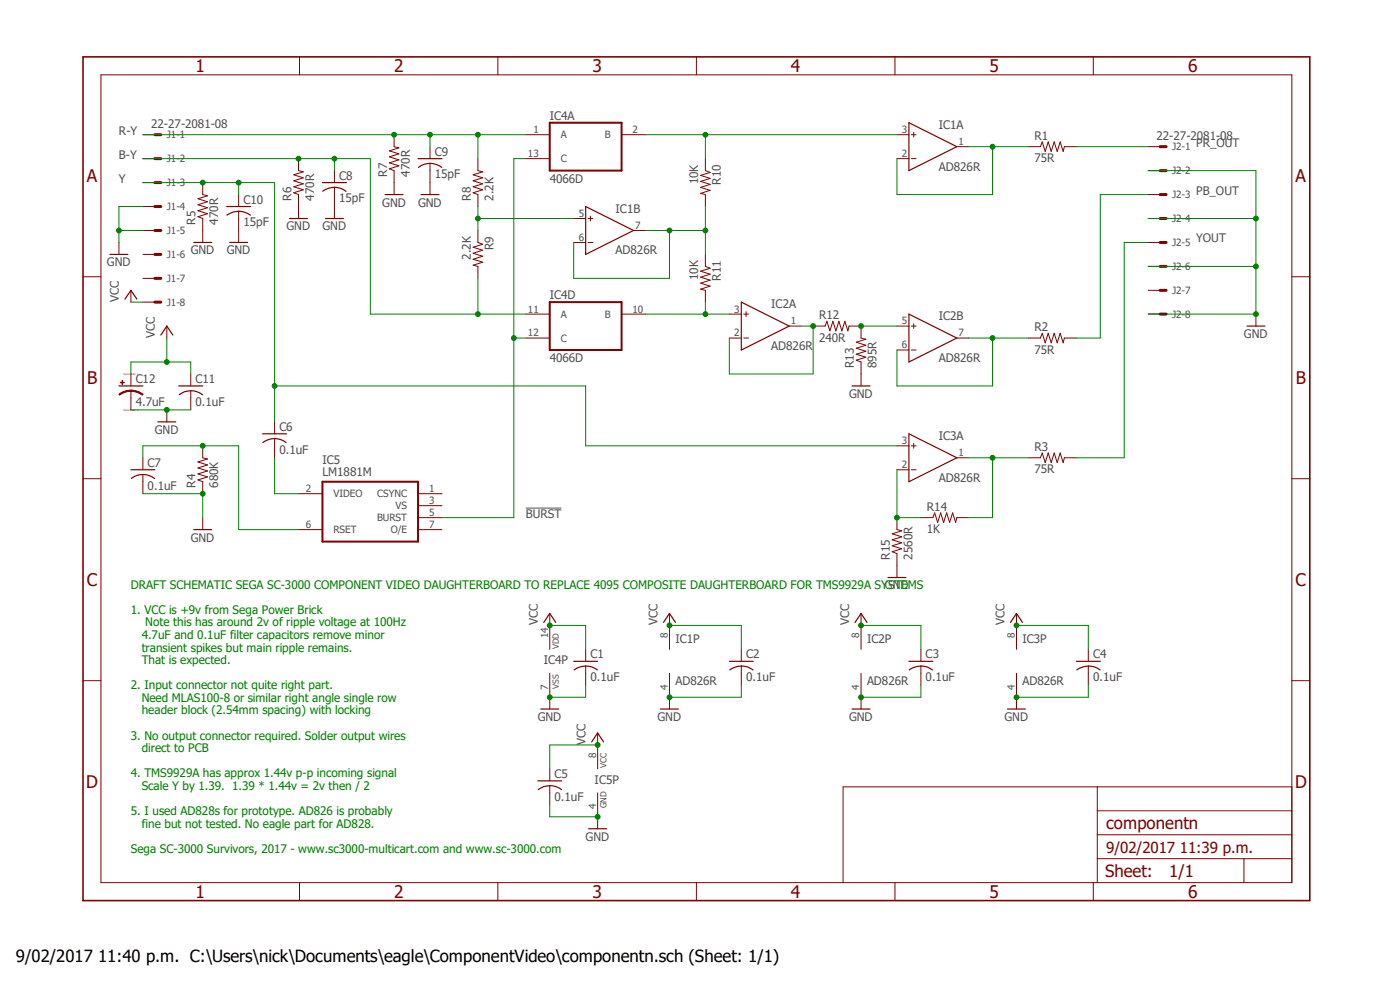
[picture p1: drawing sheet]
<svg xmlns="http://www.w3.org/2000/svg" width="297mm" height="210mm" viewBox="0 0 297 210" stroke-linecap="round" stroke-linejoin="round" font-family="sans-serif">
<path d="M17.1 11.7l261.2 179.9M278.3 11.7l-261.2 179.9" fill="none" stroke="#fff" stroke-width=".21"/>
<path d="M111.5 107.8h7.6" fill="none" stroke="#505050" stroke-width=".21"/>
<g fill="none" stroke="#800000" stroke-width=".21">
<path d="M21.4 15.9h252.7v171.3h-252.7zM63.5 12.1v3.8M105.6 12.1v3.8M147.7 12.1v3.8M189.9 12.1v3.8M231.9 12.1v3.8M30.3 28.6h2.6M30.3 33.7h2.6M30.3 38.7h2.6M43 38.7v2.6l1 .2-2 .7 2 .6-2 .6 2 .7-2 .6 2 .6-2 .7 1 .4v5M63.3 33.7v2.5l1 .2-2 .7 2 .6-2 .7 2 .6-2 .6 2 .7-2 .6 1 .4v5.1M71 36.2v2.5"/>
<path d="M71 39.8v6.6M83.6 28.6v2.5l1 .3-2 .6 2 .6-2 .7 2 .6-2 .6 2 .7-2 .6 1 .4v5.1M91.2 31.1v2.6M91.2 34.7v6.6M101.4 33.7v2.5l1 .2-2 .7 2 .6-2 .7 2 .6-2 .6 2 .7-2 .6 1 .4v2.5M111.5 28.6h5.1M111.5 33.7h5.1M131.9 28.6h5M149.6 33.7v2.5l1.1 .4-2.1 .6 2.1 .6-2.1 .7 2.1 .6-2.1 .7 2.1 .6-2.1 .6 1 .3v2.5M190.3 28.6h2.5M190.3 33.7h2.5M193.3 28.6h1.1"/>
<path d="M193.3 33.7h1.1M193.8 28.1v1M203 31.1h2.5M218.2 31.1h2.5l.4-1 .6 2 .7-2 .6 2 .6-2 .7 2 .6-2 .7 2 .2-1h2.5M243.6 31.1h2.5M243.6 36.2h2.5M17.6 58.7h3.8M25.2 51.4v2.6M30.3 48.9h2.6M30.3 43.8h2.6M30.3 54h2.6M30.3 59.1h2.6"/>
<path d="M50.6 41.3v2.5M50.6 44.8v6.6M101.4 48.9v2.5l1 .4-2 .7 2 .6-2 .6 2 .7-2 .6 2 .6-2 .7 1 .2v2.6M121.7 46.4h2.5M121.7 51.4h2.5M124.8 46.4h1M124.8 51.4h1M125.3 45.8v1.1M134.4 48.9h2.5M149.6 54v2.5l1.1 .4-2.1 .6 2.1 .7-2.1 .6 2.1 .6-2.1 .7 2.1 .6-2.1 .6 1 .3v2.5M243.6 46.4h2.5M243.6 51.4h2.5"/>
<path d="M243.6 41.3h2.5M243.6 56.5h2.5M274.1 58.7h3.8M27.8 61.6v2.5M30.3 64.1h2.6M35.4 69.2v2.5M40.5 79.3v2.6M111.5 66.6h5.1M111.5 71.7h5.1M131.9 66.6h5M154.7 66.6h2.6M154.7 71.7h2.6"/>
<path d="M157.8 66.6h1M157.8 71.7h1M158.3 66.1v1M167.4 69.2h2.6M172.5 69.2h2.5l.4-1 .7 2 .6-2 .6 2 .7-2 .6 2 .6-2 .7 2 .2-1h2.6v2.5l1 .3-2 .6 2 .6-2 .7 2 .6-2 .6 2 .7-2 .6 1 .4v5.1M190.3 69.2h2.5M190.3 74.3h2.5M193.3 69.2h1.1M193.3 74.3h1.1M193.8 68.7v1M203 71.7h2.5M218.2 71.7h2.5l.4-1 .6 2 .7-2 .6 2 .6-2 .7 2 .6-2 .7 2 .2-1h2.5"/>
<path d="M243.6 66.6h2.5M243.6 61.6h2.5M266.4 66.6v2.6M27.8 82.9v1.5M30.3 97.1v2.6M35.4 87v2.5M40.5 82.9v4.1M43 94.6v2.5l1 .3-2 .6 2 .6-2 .7 2 .6-2 .6 2 .7-2 .6 1 .4v2.5M58.3 89.5v2.5M58.3 93v4.1M190.3 94.6h2.5M190.3 99.7h2.5"/>
<path d="M193.3 94.6h1.1M193.3 99.7h1.1M193.8 94.1v1M203 97.1h2.5M218.2 97.1h2.5l.4-1 .6 2 .7-2 .6 2 .6-2 .7 2 .6-2 .7 2 .2-1h2.5M17.6 101.6h3.8M30.3 100.7v4M43 109.8v2.6M63.3 104.7h5.1M63.3 112.4h5.1M88.7 104.7h5.1M88.7 107.3h5.1"/>
<path d="M88.7 109.8h5.1M88.7 112.4h5.1M190.3 109.8v2.6l1 .2-2 .6 2 .7-2 .6 2 .6-2 .7 2 .6-2 .7 1 .3v5.1M195.4 109.8h2.5l.4-1 .6 2 .7-2 .6 2 .6-2 .7 2 .6-2 .6 2 .3-1h2.5M274.1 101.6h3.8M116.6 130.1v7.7M124.2 137.8v2.5M142 130.1v7.7M157.3 137.8v2.5M182.7 130.1v7.7M195.4 137.8v2.5M215.6 130.1v7.7"/>
<path d="M230.9 137.8v2.5M17.6 144.4h3.8M116.6 142.8v7.6M124.2 141.3v4.1M126.8 155.5v7.6M142 142.8v7.6M157.3 141.3v4.1M182.7 142.8v7.6M195.4 141.3v4.1M215.6 142.8v7.6M230.9 141.3v4.1M274.1 144.4h3.8"/>
<path d="M116.6 163.1v2.6M116.6 166.7v4M126.8 168.2v7.6M232.8 166.9v20.3M232.8 177.1h41.3M232.8 172h41.3M274.1 166.9h-95.2v20.3M63.5 187.2v3.9M105.6 187.2v3.9M147.7 187.2v3.9M189.9 187.2v3.9M231.9 187.2v3.9"/>
<path d="M232.8 182.2h41.3M263.9 182.2v5"/>
</g>
<path d="M17.6 12.1h260.3v179h-260.3z" fill="none" stroke="#800000" stroke-width=".34"/>
<g fill="none" stroke="#800000" stroke-width=".25">
<path d="M68.4 38.7h5.1M88.7 33.7h5.1M91.2 34.6a4.5 4.5 0 0 1 2.5 .9M91.2 34.7a4 4 0 0 0-2.4 .8M192.8 26l10.2 5.1-10.2 5.1zM23.3 54h3.8M41.1 51.4h3.8M48.1 43.8h5.1M48.7 51.4h3.8M50.6 44.8a4.9 4.9 0 0 1 2.5 .8M50.6 44.8a4.4 4.4 0 0 0-2.5 .8M61.4 46.4h3.8"/>
<path d="M68.5 40.6a4 4 0 0 1 4.9 0M69 46.4h3.9M81.7 41.3h3.8M89.3 41.3h3.8M124.2 43.8l10.2 5.1-10.2 5.1zM26.5 63.5l1.3-1.9 1.2 1.9M34.1 71.1l1.3-1.9 1.3 1.9M157.3 64.1l10.1 5.1-10.1 5.1zM192.8 66.6l10.2 5.1-10.2 5.1zM264.5 69.2h3.9M25.2 81.9h5.1M27.8 99.7h5.1"/>
<path d="M33.5 89.5h3.8M37.9 81.9h5.1M38 83.7a4 4 0 0 1 5 0M55.7 92h5.1M55.8 93.9a4 4 0 0 1 4.9 0M180.8 81.9h3.8M192.8 92l10.2 5.1-10.2 5.1zM27.9 101.5a4 4 0 0 1 4.9 0M41.1 112.4h3.8M115.4 132l1.2-1.9 1.3 1.9M140.8 132l1.2-1.9 1.3 1.9M181.4 132l1.3-1.9 1.2 1.9"/>
<path d="M188.4 122.5h3.8M214.4 132l1.2-1.9 1.3 1.9M114.7 150.4h3.8M121.7 140.3h5.1M121.8 142.1a4 4 0 0 1 4.9 0M125.5 157.4l1.3-1.9 1.3 1.9M140.1 150.4h3.8M154.7 140.3h5.1M154.8 142.1a4 4 0 0 1 5 0M180.8 150.4h3.8M192.8 140.3h5.1M192.9 142.1a4 4 0 0 1 4.9 0"/>
<path d="M213.7 150.4h3.9M228.3 140.3h5.1M228.4 142.1a4 4 0 0 1 5 0M114.1 165.7h5.1M114.2 167.5a4 4 0 0 1 4.9 0M124.9 175.8h3.8"/>
</g>
<path d="M116.6 26h15.3v10.2h-15.3zM116.6 64.1h15.3v10.2h-15.3zM68.4 102.2h20.3v12.7h-20.3z" fill="none" stroke="#800000" stroke-width=".42"/>
<g fill="none" stroke="#800000" stroke-width=".64">
<path d="M32.9 28.6h1.2M32.9 33.7h1.2M32.9 38.7h1.2M246.1 31.1h1.3M246.1 36.2h1.3M32.9 43.8h1.2M32.9 48.9h1.2M32.9 54h1.2M32.9 59.1h1.2M246.1 41.3h1.3M246.1 46.4h1.3M246.1 51.4h1.3"/>
<path d="M246.1 56.5h1.3M32.9 64.1h1.2M246.1 61.6h1.3M246.1 66.6h1.3"/>
</g>
<path d="M27.8 82.8a4.2 4.2 0 0 1 2.6 .9l-.2 .1a4.1 4.1 0 0 0-2.4-.8z" fill-rule="evenodd" fill="#800000"/>
<path d="M27.8 82.8a4.2 4.2 0 0 1 2.6 .9l-.2 .1a4.1 4.1 0 0 0-2.4-.8z" fill="none" stroke="#800000" stroke-width=".21"/>
<path d="M25.2 83.7a3.9 3.9 0 0 1 2.6-.9v.2a4.1 4.1 0 0 0-2.4 .8z" fill-rule="evenodd" fill="#800000"/>
<path d="M25.2 83.7a3.9 3.9 0 0 1 2.6-.9v.2a4.1 4.1 0 0 0-2.4 .8z" fill="none" stroke="#800000" stroke-width=".21"/>
<path d="M25.5 81.1l.9 .1z" fill-rule="evenodd" fill="#800000"/>
<path d="M25.5 81.1l.9 .1z" fill="none" stroke="#800000" stroke-width=".21"/>
<path d="M25.9 80.7l.1 .9z" fill-rule="evenodd" fill="#800000"/>
<path d="M27.8 79.3v2.6M25.9 80.7l.1 .9zM27.8 84.4v2.6" fill="none" stroke="#800000" stroke-width=".21"/>
<path d="M27.8 64.1h2.5M142 132.7h15.3v5.1" fill="none" stroke="#008000" stroke-width=".21"/>
<circle cx="142" cy="132.7" r=".51" fill="#008000"/>
<g fill="none" stroke="#008000" stroke-width=".21">
<path d="M182.7 132.7h12.7v5.1"/>
<circle cx="142" cy="132.7" r=".51"/>
</g>
<circle cx="182.7" cy="132.7" r=".51" fill="#008000"/>
<g fill="none" stroke="#008000" stroke-width=".21">
<path d="M116.6 132.7h7.6v5.1"/>
<circle cx="182.7" cy="132.7" r=".51"/>
</g>
<circle cx="116.6" cy="132.7" r=".51" fill="#008000"/>
<g fill="none" stroke="#008000" stroke-width=".21">
<path d="M215.6 132.7h15.3v5.1"/>
<circle cx="116.6" cy="132.7" r=".51"/>
</g>
<circle cx="215.6" cy="132.7" r=".51" fill="#008000"/>
<g fill="none" stroke="#008000" stroke-width=".21">
<path d="M126.8 158h-10.2v5.1"/>
<circle cx="215.6" cy="132.7" r=".51"/>
</g>
<circle cx="126.8" cy="158" r=".51" fill="#008000"/>
<g fill="none" stroke="#008000" stroke-width=".21">
<path d="M27.8 79.3v-2.5h12.7v2.5M35.4 71.7v5.1"/>
<circle cx="126.8" cy="158" r=".51"/>
</g>
<circle cx="35.4" cy="76.8" r=".51" fill="#008000"/>
<g fill="none" stroke="#008000" stroke-width=".21">
<path d="M30.3 43.8h-5.1v7.6"/>
<circle cx="35.4" cy="76.8" r=".51"/>
</g>
<circle cx="25.2" cy="48.9" r=".51" fill="#008000"/>
<g fill="none" stroke="#008000" stroke-width=".21">
<path d="M25.2 48.9h5.1M157.3 145.4v2.5h-15.3"/>
<circle cx="25.2" cy="48.9" r=".51"/>
</g>
<circle cx="142" cy="147.9" r=".51" fill="#008000"/>
<g fill="none" stroke="#008000" stroke-width=".21">
<path d="M195.4 145.4v2.5h-12.7"/>
<circle cx="142" cy="147.9" r=".51"/>
</g>
<circle cx="182.7" cy="147.9" r=".51" fill="#008000"/>
<g fill="none" stroke="#008000" stroke-width=".21">
<path d="M116.6 147.9h7.6"/>
<circle cx="182.7" cy="147.9" r=".51"/>
</g>
<circle cx="116.6" cy="147.9" r=".51" fill="#008000"/>
<g fill="none" stroke="#008000" stroke-width=".21">
<path d="M124.2 145.4v2.5M230.9 145.4v2.5h-15.3"/>
<circle cx="116.6" cy="147.9" r=".51"/>
</g>
<circle cx="215.6" cy="147.9" r=".51" fill="#008000"/>
<g fill="none" stroke="#008000" stroke-width=".21">
<path d="M116.6 170.7v2.6h10.2"/>
<circle cx="215.6" cy="147.9" r=".51"/>
</g>
<circle cx="126.8" cy="173.3" r=".51" fill="#008000"/>
<g fill="none" stroke="#008000" stroke-width=".21">
<path d="M243.6 36.2h22.8v30.4M243.6 46.4h22.8"/>
<circle cx="126.8" cy="173.3" r=".51"/>
</g>
<circle cx="266.4" cy="46.4" r=".51" fill="#008000"/>
<g fill="none" stroke="#008000" stroke-width=".21">
<path d="M243.6 56.5h22.8"/>
<circle cx="266.4" cy="46.4" r=".51"/>
</g>
<circle cx="266.4" cy="56.5" r=".51" fill="#008000"/>
<g fill="none" stroke="#008000" stroke-width=".21">
<path d="M243.6 66.6h22.8"/>
<circle cx="266.4" cy="56.5" r=".51"/>
</g>
<circle cx="266.4" cy="66.6" r=".51" fill="#008000"/>
<g fill="none" stroke="#008000" stroke-width=".21">
<path d="M30.3 104.7h12.7v5.1"/>
<circle cx="266.4" cy="66.6" r=".51"/>
</g>
<circle cx="43" cy="104.7" r=".51" fill="#008000"/>
<g fill="none" stroke="#008000" stroke-width=".21">
<path d="M27.8 87h12.7"/>
<circle cx="43" cy="104.7" r=".51"/>
</g>
<circle cx="35.4" cy="87" r=".51" fill="#008000"/>
<g fill="none" stroke="#008000" stroke-width=".21">
<path d="M30.3 28.6h60.9"/>
<circle cx="35.4" cy="87" r=".51"/>
</g>
<circle cx="83.6" cy="28.6" r=".51" fill="#008000"/>
<g fill="none" stroke="#008000" stroke-width=".21">
<path d="M91.2 28.6h20.3M101.4 28.6v5.1"/>
<circle cx="83.6" cy="28.6" r=".51"/>
</g>
<circle cx="101.4" cy="28.6" r=".51" fill="#008000"/>
<g fill="none" stroke="#008000" stroke-width=".21">
<path d="M91.2 28.6v2.5"/>
<circle cx="101.4" cy="28.6" r=".51"/>
</g>
<circle cx="91.2" cy="28.6" r=".51" fill="#008000"/>
<g fill="none" stroke="#008000" stroke-width=".21">
<path d="M136.9 28.6h53.4M149.6 28.6v5.1"/>
<circle cx="91.2" cy="28.6" r=".51"/>
</g>
<circle cx="149.6" cy="28.6" r=".51" fill="#008000"/>
<g fill="none" stroke="#008000" stroke-width=".21">
<path d="M205.5 31.1h12.7M210.6 31.1v10.2h-20.3v-7.6"/>
<circle cx="149.6" cy="28.6" r=".51"/>
</g>
<circle cx="210.6" cy="31.1" r=".51" fill="#008000"/>
<g fill="none" stroke="#008000" stroke-width=".21">
<path d="M30.3 33.7h48.3v32.9h22.8"/>
<circle cx="210.6" cy="31.1" r=".51"/>
</g>
<circle cx="63.3" cy="33.7" r=".51" fill="#008000"/>
<g fill="none" stroke="#008000" stroke-width=".21">
<path d="M101.4 59.1v7.5h10.1"/>
<circle cx="63.3" cy="33.7" r=".51"/>
</g>
<circle cx="101.4" cy="66.6" r=".51" fill="#008000"/>
<g fill="none" stroke="#008000" stroke-width=".21">
<path d="M71 33.7v2.5"/>
<circle cx="101.4" cy="66.6" r=".51"/>
</g>
<circle cx="70.9" cy="33.7" r=".51" fill="#008000"/>
<g fill="none" stroke="#008000" stroke-width=".21">
<path d="M30.3 38.7h28v43.2"/>
<circle cx="70.9" cy="33.7" r=".51"/>
</g>
<circle cx="43" cy="38.7" r=".51" fill="#008000"/>
<g fill="none" stroke="#008000" stroke-width=".21">
<path d="M58.3 89.5v-7.6h65.9v12.7"/>
<circle cx="43" cy="38.7" r=".51"/>
</g>
<circle cx="58.2" cy="81.9" r=".51" fill="#008000"/>
<g fill="none" stroke="#008000" stroke-width=".21">
<path d="M50.6 38.7v2.6M124.2 94.6h66.1"/>
<circle cx="58.2" cy="81.9" r=".51"/>
</g>
<circle cx="50.6" cy="38.7" r=".51" fill="#008000"/>
<g fill="none" stroke="#008000" stroke-width=".21">
<path d="M109 33.7v76.1M109 71.7h2.5M58.3 97.1v7.6h5"/>
<circle cx="50.6" cy="38.7" r=".51"/>
</g>
<circle cx="109" cy="71.7" r=".51" fill="#008000"/>
<g fill="none" stroke="#008000" stroke-width=".21">
<path d="M109 33.7h2.5M142 48.9v10.2h-20.3v-7.7M149.6 43.8v5.1h-12.7M93.8 109.8h15.2"/>
<circle cx="109" cy="71.7" r=".51"/>
</g>
<circle cx="142" cy="48.9" r=".51" fill="#008000"/>
<g fill="none" stroke="#008000" stroke-width=".21">
<path d="M149.6 48.9v5.1"/>
<circle cx="142" cy="48.9" r=".51"/>
</g>
<circle cx="149.6" cy="48.9" r=".51" fill="#008000"/>
<g fill="none" stroke="#008000" stroke-width=".21">
<path d="M101.4 43.8v5.1M101.4 46.4h20.3"/>
<circle cx="149.6" cy="48.9" r=".51"/>
</g>
<circle cx="101.4" cy="46.4" r=".51" fill="#008000"/>
<g fill="none" stroke="#008000" stroke-width=".21">
<path d="M136.9 66.6h17.8M149.6 64.1v2.5"/>
<circle cx="101.4" cy="46.4" r=".51"/>
</g>
<circle cx="149.6" cy="66.6" r=".51" fill="#008000"/>
<g fill="none" stroke="#008000" stroke-width=".21">
<path d="M170 69.2h2.5v10.1"/>
<circle cx="149.6" cy="66.6" r=".51"/>
</g>
<circle cx="172.5" cy="69.2" r=".51" fill="#008000"/>
<g fill="none" stroke="#008000" stroke-width=".21">
<path d="M154.7 71.7v7.6h17.8M182.7 69.2h7.6"/>
<circle cx="172.5" cy="69.2" r=".51"/>
</g>
<circle cx="182.7" cy="69.2" r=".51" fill="#008000"/>
<g fill="none" stroke="#008000" stroke-width=".21">
<path d="M205.5 71.7h12.7M210.6 71.7v10.2h-20.3v-7.6"/>
<circle cx="182.7" cy="69.2" r=".51"/>
</g>
<circle cx="210.6" cy="71.7" r=".51" fill="#008000"/>
<g fill="none" stroke="#008000" stroke-width=".21">
<path d="M205.5 97.1h12.7M210.6 97.1v12.7h-5.1"/>
<circle cx="210.6" cy="71.7" r=".51"/>
</g>
<circle cx="210.6" cy="97.1" r=".51" fill="#008000"/>
<g fill="none" stroke="#008000" stroke-width=".21">
<path d="M190.3 99.7v10.1h5.1"/>
<circle cx="210.6" cy="97.1" r=".51"/>
</g>
<circle cx="190.3" cy="109.8" r=".51" fill="#008000"/>
<g fill="none" stroke="#008000" stroke-width=".21">
<path d="M228.3 31.1h15.3M243.6 41.3h-10.2v30.4h-5.1M243.6 51.4h-5.1v45.7h-10.2M30.3 97.1v-2.5h20.3v17.8h12.7"/>
<circle cx="190.3" cy="109.8" r=".51"/>
</g>
<circle cx="43" cy="94.6" r=".51" fill="#008000"/>
<circle cx="43" cy="94.6" r=".51" fill="none" stroke="#008000" stroke-width=".21"/>
<g font-size="3.7" fill="#800000">
<text x="41.5" y="15.3">1</text>
<text x="83.6" y="15.3">2</text>
<text x="125.7" y="15.3">3</text>
<text x="167.8" y="15.3">4</text>
<text x="209.9" y="15.3">5</text>
<text x="252.1" y="15.3">6</text>
<text x="18.4" y="38.6">A</text>
<text x="274.9" y="38.6">A</text>
<text x="18.5" y="81.4">B</text>
<text x="274.9" y="81.4">B</text>
<text x="18.4" y="124.3">C</text>
<text x="274.9" y="124.3">C</text>
<text x="18.3" y="167.1">D</text>
<text x="274.7" y="167.1">D</text>
<text x="41.5" y="190.5">1</text>
<text x="83.6" y="190.5">2</text>
<text x="125.7" y="190.5">3</text>
<text x="167.8" y="190.5">4</text>
<text x="209.9" y="190.5">5</text>
<text x="252.1" y="190.5">6</text>
</g>
<g font-size="3.6" fill="#800000">
<text x="234.7" y="175.8">componentn</text>
<text x="248" y="186">1/1</text>
<text x="234.4" y="186.1">Sheet:</text>
</g>
<text font-size="3.6" x="3.4" y="204">9/02/2017 11:40 p.m. C:\Users\nick\Documents\eagle\ComponentVideo\componentn.sch (Sheet: 1/1)</text>
<text font-size="3.2" fill="#800000" x="234.7" y="180.9">9/02/2017 11:39 p.m.</text>
<g font-size="2.5" fill="#505050">
<text x="25.2" y="28.6">R-Y</text>
<text x="32.1" y="27.2">22-27-2081-08</text>
<text x="116.6" y="25.4">IC4A</text>
<text x="199.2" y="27.3">IC1A</text>
<text x="219.5" y="29.6">R1</text>
<text x="245.4" y="29.7">22-27-2081-08</text>
<text x="25.2" y="33.7">B-Y</text>
<text x="92.2" y="33">C9</text>
<text x="219.5" y="34.4">75R</text>
<text x="253.7" y="31.1">PR_OUT</text>
<text x="25.2" y="38.7">Y</text>
<text x="72" y="38.1">C8</text>
<text x="82.1" y="37.5" transform="rotate(-90 82.1 37.5)">R7</text>
<text x="86.9" y="37.5" transform="rotate(-90 86.9 37.5)">470R</text>
<text x="92.2" y="37.8">15pF</text>
<text x="116.6" y="38.7">4066D</text>
<text x="148.1" y="39.1" transform="rotate(-90 148.1 39.1)">10K</text>
<text x="152.9" y="39.2" transform="rotate(-90 152.9 39.2)">R10</text>
<text x="199.2" y="36.2">AD826R</text>
<text x="253.7" y="41.3">PB_OUT</text>
<text x="41.5" y="47.6" transform="rotate(-90 41.5 47.6)">R5</text>
<text x="46.3" y="47.6" transform="rotate(-90 46.3 47.6)">470R</text>
<text x="51.6" y="43.2">C10</text>
<text x="61.8" y="42.5" transform="rotate(-90 61.8 42.5)">R6</text>
<text x="66.6" y="42.5" transform="rotate(-90 66.6 42.5)">470R</text>
<text x="72" y="42.9">15pF</text>
<text x="81.1" y="43.8">GND</text>
<text x="88.7" y="43.8">GND</text>
<text x="99.9" y="42.5" transform="rotate(-90 99.9 42.5)">R8</text>
<text x="104.7" y="42.5" transform="rotate(-90 104.7 42.5)">2.2K</text>
<text x="130.6" y="45.1">IC1B</text>
<text x="40.5" y="54">GND</text>
<text x="48.1" y="54">GND</text>
<text x="51.6" y="48">15pF</text>
<text x="60.8" y="48.9">GND</text>
<text x="68.4" y="48.9">GND</text>
<text x="104.7" y="53.1" transform="rotate(-90 104.7 53.1)">R9</text>
<text x="130.6" y="54">AD826R</text>
<text x="253.7" y="51.4">YOUT</text>
<text x="22.7" y="56.5">GND</text>
<text x="99.9" y="55.1" transform="rotate(-90 99.9 55.1)">2.2K</text>
<text x="148.1" y="59.4" transform="rotate(-90 148.1 59.4)">10K</text>
<text x="152.9" y="59.5" transform="rotate(-90 152.9 59.5)">R11</text>
<text x="25.2" y="64.1" transform="rotate(-90 25.2 64.1)">VCC</text>
<text x="116.6" y="63.5">IC4D</text>
<text x="163.6" y="65.4">IC2A</text>
<text x="32.9" y="71.7" transform="rotate(-90 32.9 71.7)">VCC</text>
<text x="173.8" y="67.7">R12</text>
<text x="199.2" y="67.9">IC2B</text>
<text x="219.5" y="70.2">R2</text>
<text x="263.9" y="71.7">GND</text>
<text x="116.6" y="76.8">4066D</text>
<text x="163.6" y="74.3">AD826R</text>
<text x="173.8" y="72.5">240R</text>
<text x="199.2" y="76.8">AD826R</text>
<text x="219.5" y="75">75R</text>
<text x="28.8" y="81.2">C12</text>
<text x="41.5" y="81.2">C11</text>
<text x="181.1" y="78.1" transform="rotate(-90 181.1 78.1)">R13</text>
<text x="186" y="78.1" transform="rotate(-90 186 78.1)">895R</text>
<text x="28.8" y="86.1">4.7uF</text>
<text x="41.5" y="86.1">0.1uF</text>
<text x="180.1" y="84.4">GND</text>
<text x="32.9" y="92">GND</text>
<text x="59.3" y="91.4">C6</text>
<text x="199.2" y="93.3">IC3A</text>
<text x="219.5" y="95.6">R3</text>
<text x="31.3" y="99">C7</text>
<text x="59.3" y="96.2">0.1uF</text>
<text x="68.4" y="100.9">LM1881M</text>
<text x="68.4" y="98.4">IC5</text>
<text x="219.5" y="100.4">75R</text>
<text x="31.3" y="103.8">0.1uF</text>
<text x="41.5" y="103.5" transform="rotate(-90 41.5 103.5)">R4</text>
<text x="46.3" y="103.5" transform="rotate(-90 46.3 103.5)">680K</text>
<text x="199.2" y="102.2">AD826R</text>
<text x="111.6" y="109.8">BURST</text>
<text x="196.6" y="113.1">1K</text>
<text x="196.6" y="108.3">R14</text>
<text x="40.5" y="114.9">GND</text>
<text x="188.8" y="118.7" transform="rotate(-90 188.8 118.7)">R15</text>
<text x="193.6" y="118.7" transform="rotate(-90 193.6 118.7)">2560R</text>
<text x="187.8" y="125.1">GND</text>
<text x="114.1" y="132.7" transform="rotate(-90 114.1 132.7)">VCC</text>
<text x="139.5" y="132.7" transform="rotate(-90 139.5 132.7)">VCC</text>
<text x="143.3" y="136.5">IC1P</text>
<text x="180.1" y="132.7" transform="rotate(-90 180.1 132.7)">VCC</text>
<text x="183.9" y="136.5">IC2P</text>
<text x="213.1" y="132.7" transform="rotate(-90 213.1 132.7)">VCC</text>
<text x="216.9" y="136.5">IC3P</text>
<text x="115.4" y="140.9">IC4P</text>
<text x="125.3" y="139.7">C1</text>
<text x="158.3" y="139.7">C2</text>
<text x="196.4" y="139.7">C3</text>
<text x="231.9" y="139.7">C4</text>
<text x="125.3" y="144.5">0.1uF</text>
<text x="143.3" y="145.4">AD826R</text>
<text x="158.3" y="144.5">0.1uF</text>
<text x="183.9" y="145.4">AD826R</text>
<text x="196.4" y="144.5">0.1uF</text>
<text x="216.9" y="145.4">AD826R</text>
<text x="231.9" y="144.5">0.1uF</text>
<text x="114.1" y="153">GND</text>
<text x="139.5" y="153">GND</text>
<text x="180.1" y="153">GND</text>
<text x="213.1" y="153">GND</text>
<text x="124.2" y="158" transform="rotate(-90 124.2 158)">VCC</text>
<text x="117.6" y="165">C5</text>
<text x="126.2" y="166.3">IC5P</text>
<text x="117.6" y="169.8">0.1uF</text>
<text x="124.2" y="178.4">GND</text>
</g>
<g font-size="2.5" fill="#008000">
<text x="27.8" y="124.9">DRAFT SCHEMATIC SEGA SC-3000 COMPONENT VIDEO DAUGHTERBOARD TO REPLACE 4095 COMPOSITE DAUGHTERBOARD FOR TMS9929A SYSTEMS</text>
<text x="27.8" y="130.2">1. VCC is +9v from Sega Power Brick</text>
<text x="30.1" y="135.6">4.7uF and 0.1uF filter capacitors remove minor</text>
<text x="30.8" y="132.9">Note this has around 2v of ripple voltage at 100Hz</text>
<text x="30.1" y="138.2">transient spikes but main ripple remains.</text>
<text x="30.1" y="140.9">That is expected.</text>
<text x="27.8" y="146.2">2. Input connector not quite right part.</text>
<text x="30.1" y="148.9">Need MLAS100-8 or similar right angle single row</text>
<text x="30.1" y="151.6">header block (2.54mm spacing) with locking</text>
<text x="27.8" y="156.9">3. No output connector required. Solder output wires</text>
<text x="30.1" y="159.6">direct to PCB</text>
<text x="27.8" y="164.9">4. TMS9929A has approx 1.44v p-p incoming signal</text>
<text x="30.1" y="167.6">Scale Y by 1.39. 1.39 * 1.44v = 2v then / 2</text>
<text x="27.8" y="172.9">5. I used AD828s for prototype. AD826 is probably</text>
<text x="30.1" y="175.6">fine but not tested. No eagle part for AD828.</text>
<text x="27.8" y="180.9">Sega SC-3000 Survivors, 2017 - www.sc3000-multicart.com and www.sc-3000.com</text>
</g>
<g font-size="2.1" fill="#505050">
<text x="35.4" y="29.3">J1-1</text>
<text x="113.2" y="28.2">1</text>
<text x="119" y="29.3">A</text>
<text x="128.3" y="29.3">B</text>
<text x="134.2" y="28.2">2</text>
<text x="191.3" y="28.2">3</text>
<text x="35.4" y="34.4">J1-2</text>
<text x="112" y="33.3">13</text>
<text x="119" y="34.4">C</text>
<text x="191.3" y="33.3">2</text>
<text x="203.3" y="30.7">1</text>
<text x="248.7" y="31.9">J2-1</text>
<text x="35.4" y="39.5">J1-3</text>
<text x="248.7" y="37">J2-2</text>
<text x="35.4" y="44.6">J1-4</text>
<text x="122.8" y="46">5</text>
<text x="248.7" y="42">J2-3</text>
<text x="248.7" y="47.1">J2-4</text>
<text x="35.4" y="49.7">J1-5</text>
<text x="122.8" y="51.1">6</text>
<text x="134.7" y="48.5">7</text>
<text x="248.7" y="52.2">J2-5</text>
<text x="35.4" y="54.7">J1-6</text>
<text x="35.4" y="59.8">J1-7</text>
<text x="248.7" y="57.3">J2-6</text>
<text x="35.4" y="64.9">J1-8</text>
<text x="248.7" y="62.4">J2-7</text>
<text x="112" y="66.3">11</text>
<text x="112" y="71.4">12</text>
<text x="119" y="67.4">A</text>
<text x="128.3" y="67.4">B</text>
<text x="134.2" y="66.3">10</text>
<text x="155.8" y="66.3">3</text>
<text x="155.8" y="71.4">2</text>
<text x="167.8" y="68.8">1</text>
<text x="191.3" y="68.8">5</text>
<text x="203.3" y="71.4">7</text>
<text x="248.7" y="67.4">J2-8</text>
<text x="119" y="72.5">C</text>
<text x="191.3" y="73.9">6</text>
<text x="191.3" y="94.2">3</text>
<text x="191.3" y="99.3">2</text>
<text x="203.3" y="96.8">1</text>
<text x="64.9" y="104.4">2</text>
<text x="70.7" y="105.5">VIDEO</text>
<text x="80" y="105.5">CSYNC</text>
<text x="91.1" y="104.4">1</text>
<text x="91.1" y="106.9">3</text>
<text x="64.9" y="112">6</text>
<text x="70.7" y="113.1">RSET</text>
<text x="80" y="110.6">BURST</text>
<text x="82.9" y="113.1">O/E</text>
<text x="83.9" y="108">VS</text>
<text x="91.1" y="109.5">5</text>
<text x="91.1" y="112">7</text>
<text x="116.3" y="135.4" transform="rotate(-90 116.3 135.4)">14</text>
<text x="141.7" y="135.4" transform="rotate(-90 141.7 135.4)">8</text>
<text x="182.3" y="135.4" transform="rotate(-90 182.3 135.4)">8</text>
<text x="215.3" y="135.4" transform="rotate(-90 215.3 135.4)">8</text>
<text x="116.3" y="146.3" transform="rotate(-90 116.3 146.3)">7</text>
<text x="141.7" y="146.3" transform="rotate(-90 141.7 146.3)">4</text>
<text x="182.3" y="146.3" transform="rotate(-90 182.3 146.3)">4</text>
<text x="215.3" y="146.3" transform="rotate(-90 215.3 146.3)">4</text>
<text x="126.4" y="160.8" transform="rotate(-90 126.4 160.8)">8</text>
<text x="126.4" y="171.7" transform="rotate(-90 126.4 171.7)">4</text>
</g>
<g font-size="1.8" fill="#505050">
<text x="118.5" y="137.8" transform="rotate(-90 118.5 137.8)">VDD</text>
<text x="118.5" y="146.1" transform="rotate(-90 118.5 146.1)">VSS</text>
<text x="128.7" y="163" transform="rotate(-90 128.7 163)">VCC</text>
<text x="128.7" y="171.5" transform="rotate(-90 128.7 171.5)">GND</text>
</g>
<g font-size=".6" fill="#800080">
<text x="26.2" y="79.5">SpiceOrder 1</text>
<text x="26.2" y="87.2">SpiceOrder 2</text>
</g>
</svg>
